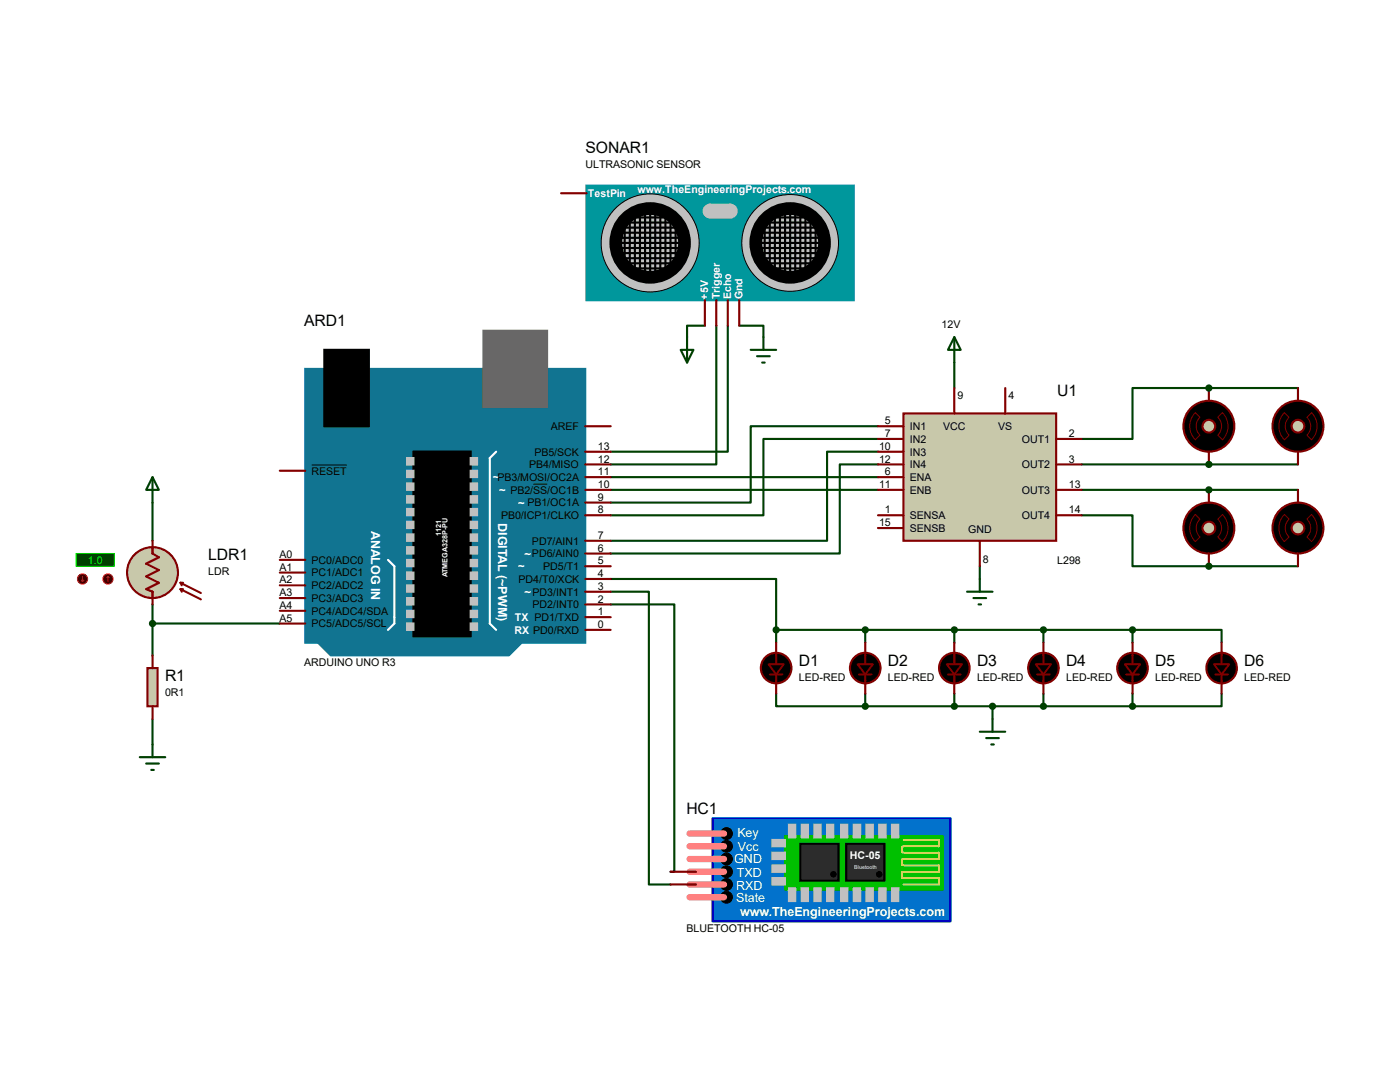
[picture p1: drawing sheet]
<svg xmlns="http://www.w3.org/2000/svg" width="279mm" height="216mm" viewBox="0 0 279 216" stroke-linecap="round" stroke-linejoin="round" font-family="sans-serif">
<path d="M241.3 77.4h-15.3v10.2h-10.1M121.9 95.2h53.3M121.9 97.7h53.3M175.2 85h-25.4v15.3h-27.9M175.2 87.6h-22.8v15.2h-30.5M175.2 90.1h-10.1v17.8h-43.2M175.2 92.7h-7.6v17.7h-45.7" fill="none" stroke="#004000" stroke-width=".42"/>
<circle cx="241.3" cy="77.4" r=".21" fill="#004000"/>
<path d="M241.3 77.4h17.7M215.9 92.7h25.4" fill="none" stroke="#004000" stroke-width=".42"/>
<circle cx="241.3" cy="92.7" r=".21" fill="#004000"/>
<path d="M215.9 97.7h25.4M241.3 92.7h17.7" fill="none" stroke="#004000" stroke-width=".42"/>
<circle cx="241.3" cy="97.7" r=".21" fill="#004000"/>
<path d="M241.3 97.7h17.7M215.9 102.8h10.1v10.2h15.3" fill="none" stroke="#004000" stroke-width=".42"/>
<circle cx="241.3" cy="113" r=".21" fill="#004000"/>
<g fill="none" stroke="#004000" stroke-width=".42">
<path d="M140.7 65h-3.6v2.3M143 65v27.7h-21.1M145.2 65v25.1h-23.3M147.5 65h4.9v2.3M190.5 72.3v5.1M30.4 100.3v7.6M121.9 118.1h7.6v58.4h4.3M121.9 115.5h33v10.2M195.5 113v2.5M241.3 113h17.7M30.4 120.6v10.2M30.4 124.4h25.4"/>
<path d="M121.9 120.6h12.7v53.3h-.8M154.9 138.4v2.5h17.8M154.9 125.7v2.5M154.9 125.7h71.1M172.7 125.7v2.5M172.7 138.4v2.5M190.5 125.7v2.5M190.5 138.4v2.5M208.2 125.7v2.5M208.2 138.4v2.5M226 125.7h17.8v2.5M226 125.7v2.5"/>
<path d="M226 138.4v2.5M243.8 138.4v2.5h-17.8M30.4 143.5v5M172.7 140.9h53.3M198.1 140.9v2.6"/>
</g>
<g fill="#117491" stroke="#117491" stroke-width=".42">
<path d="M63.5 128.2h40.6l-2.5 2.6h-35.6z"/>
<path d="M60.9 73.6h55.9v54.6h-55.9z"/>
</g>
<path d="M96.5 66h12.7v15.2h-12.7z" fill="#686767" stroke="#686767" stroke-width=".42"/>
<path d="M64.7 69.8h8.9v15.2h-8.9zM82.5 90.1h11.4v36.9h-11.4z" fill="#000" stroke="#000" stroke-width=".42"/>
<path d="M99 90.1l-1.3 1.3v33l1.3 1.3M77.4 111.7l1.3 1.3v11.4l-1.3 1.3" fill="none" stroke="#fff" stroke-width=".42"/>
<g fill="#c0c0c0" stroke="#c0c0c0" stroke-width=".42">
<path d="M93.9 91.4h1.3v1.3h-1.3z"/>
<path d="M93.9 93.9h1.3v1.3h-1.3z"/>
<path d="M93.9 96.5h1.3v1.2h-1.3z"/>
<path d="M93.9 99h1.3v1.3h-1.3z"/>
<path d="M93.9 101.6h1.3v1.2h-1.3z"/>
<path d="M93.9 104.1h1.3v1.3h-1.3z"/>
<path d="M93.9 106.6h1.3v1.3h-1.3z"/>
<path d="M93.9 109.2h1.3v1.2h-1.3z"/>
<path d="M93.9 111.7h1.3v1.3h-1.3z"/>
<path d="M93.9 114.3h1.3v1.2h-1.3z"/>
<path d="M93.9 116.8h1.3v1.3h-1.3z"/>
<path d="M93.9 119.3h1.3v1.3h-1.3z"/>
<path d="M93.9 121.9h1.3v1.2h-1.3z"/>
<path d="M93.9 124.4h1.3v1.3h-1.3z"/>
<path d="M81.2 91.4h1.3v1.3h-1.3z"/>
<path d="M81.2 93.9h1.3v1.3h-1.3z"/>
<path d="M81.2 96.5h1.3v1.2h-1.3z"/>
<path d="M81.2 99h1.3v1.3h-1.3z"/>
<path d="M81.2 101.6h1.3v1.2h-1.3z"/>
<path d="M81.2 104.1h1.3v1.3h-1.3z"/>
<path d="M81.2 106.6h1.3v1.3h-1.3z"/>
<path d="M81.2 109.2h1.3v1.2h-1.3z"/>
<path d="M81.2 111.7h1.3v1.3h-1.3z"/>
<path d="M81.2 114.3h1.3v1.2h-1.3z"/>
<path d="M81.2 116.8h1.3v1.3h-1.3z"/>
<path d="M81.2 119.3h1.3v1.3h-1.3z"/>
<path d="M81.2 121.9h1.3v1.2h-1.3z"/>
<path d="M81.2 124.4h1.3v1.3h-1.3z"/>
</g>
<g fill="none" stroke="#800000" stroke-width=".42">
<path d="M55.8 93.9h5.1M116.8 97.7h5.1M116.8 95.2h5.1M116.8 92.7h5.1M116.8 90.1h5.1M116.8 85h5.1M55.8 119.3h5.1M55.8 116.8h5.1M55.8 114.3h5.1M55.8 111.7h5.1M116.8 118.1h5.1M116.8 115.5h5.1"/>
<path d="M116.8 113h5.1M116.8 110.4h5.1M116.8 107.9h5.1M116.8 102.8h5.1M116.8 100.3h5.1M55.8 124.4h5.1M55.8 121.9h5.1M116.8 125.7h5.1M116.8 123.1h5.1M116.8 120.6h5.1"/>
</g>
<path d="M62.2 92.8h7M106.4 96.6h2.8" fill="none" stroke="#000" stroke-width=".2"/>
<path d="M180.3 82.5h30.5v25.4h-30.5z" fill="#c8c8aa" stroke="#800000" stroke-width=".42"/>
<g fill="none" stroke="#800000" stroke-width=".42">
<path d="M190.5 77.4v5.1M200.6 77.4v5.1M175.2 85h5.1M175.2 87.6h5.1M175.2 95.2h5.1M175.2 92.7h5.1M175.2 97.7h5.1M175.2 90.1h5.1M210.8 87.6h5.1M210.8 92.7h5.1M210.8 97.7h5.1M175.2 102.8h5.1"/>
<path d="M175.2 105.4h5.1M195.5 107.9v5.1M210.8 102.8h5.1"/>
</g>
<circle cx="241.3" cy="85" r="5.1" fill="#000" stroke="#800000" stroke-width=".42"/>
<path d="M238.5 82.3l1 1a2.46 2.46 0 0 0 0 3.5l-1 1a3.9 3.9 0 0 1 0-5.5zM244 82.3a3.9 3.9 0 0 1 0 5.5l-1-1a2.46 2.46 0 0 0 0-3.5z" fill="none" stroke="#800000" stroke-width=".2"/>
<circle cx="241.3" cy="85" r="1.27" fill="#c8c8aa" stroke="#800000" stroke-width=".42"/>
<path d="M241.3 77.4v2.6M241.3 90.1v2.6" fill="none" stroke="#800000" stroke-width=".42"/>
<circle cx="259" cy="85" r="5.1" fill="#000" stroke="#800000" stroke-width=".42"/>
<path d="M256.3 82.3l1 1a2.46 2.46 0 0 0 0 3.5l-1 1a3.9 3.9 0 0 1 0-5.5zM261.7 82.3a3.9 3.9 0 0 1 0 5.5l-.9-1a2.46 2.46 0 0 0 0-3.5z" fill="none" stroke="#800000" stroke-width=".2"/>
<circle cx="259" cy="85" r="1.27" fill="#c8c8aa" stroke="#800000" stroke-width=".42"/>
<path d="M259 77.4v2.6M259 90.1v2.6" fill="none" stroke="#800000" stroke-width=".42"/>
<circle cx="241.3" cy="105.4" r="5.1" fill="#000" stroke="#800000" stroke-width=".42"/>
<path d="M238.5 102.7l1 .9a2.46 2.46 0 0 0 0 3.5l-1 1a3.9 3.9 0 0 1 0-5.4zM244 102.7a3.9 3.9 0 0 1 0 5.4l-1-1a2.46 2.46 0 0 0 0-3.5z" fill="none" stroke="#800000" stroke-width=".2"/>
<circle cx="241.3" cy="105.4" r="1.27" fill="#c8c8aa" stroke="#800000" stroke-width=".42"/>
<path d="M241.3 97.7v2.6M241.3 110.4v2.6" fill="none" stroke="#800000" stroke-width=".42"/>
<circle cx="259" cy="105.4" r="5.1" fill="#000" stroke="#800000" stroke-width=".42"/>
<path d="M256.3 102.7l1 .9a2.46 2.46 0 0 0 0 3.5l-1 1a3.9 3.9 0 0 1 0-5.4zM261.7 102.7a3.9 3.9 0 0 1 0 5.4l-.9-1a2.46 2.46 0 0 0 0-3.5z" fill="none" stroke="#800000" stroke-width=".2"/>
<circle cx="259" cy="105.4" r="1.27" fill="#c8c8aa" stroke="#800000" stroke-width=".42"/>
<path d="M259 97.7v2.6M259 110.4v2.6" fill="none" stroke="#800000" stroke-width=".42"/>
<g fill="#004000" stroke="#004000" stroke-width=".42">
<circle cx="241.3" cy="77.4" r=".51"/>
<circle cx="241.3" cy="92.7" r=".51"/>
<circle cx="241.3" cy="97.7" r=".51"/>
<circle cx="241.3" cy="113" r=".51"/>
</g>
<path d="M142.2 163.3h47.5v20.6h-47.5z" fill="#0272cc" stroke="#0000c0" stroke-width=".42"/>
<path d="M156.7 166.8h31.5v10.7h-31.5z" fill="#00c000" stroke="#00c000" stroke-width=".42"/>
<path d="M180 168.9v1.2M180 171.4v1.3M180 173.9v1.3M180.3 167.6h7.1v1.3h-7.1M180.3 170.1h7.1v1.3h-7.1M180.3 172.7h7.1v1.2h-7.1M180.3 175.2h7.1v1.3h-7.1" fill="none" stroke="#d9d300" stroke-width=".42"/>
<path d="M168.9 168.4h7.6v7.3h-7.6z" fill="#2c2c2c" stroke="#000" stroke-width=".42"/>
<circle cx="175.5" cy="174.5" r=".55" fill="#000" stroke="#000" stroke-width=".2"/>
<path d="M159.7 168.4h7.6v7.3h-7.6z" fill="#2c2c2c" stroke="#000" stroke-width=".42"/>
<g fill="#000" stroke="#000" stroke-width=".2">
<circle cx="145" cy="173.9" r="1.19"/>
<circle cx="145" cy="176.5" r="1.19"/>
<circle cx="145" cy="171.4" r="1.19"/>
<circle cx="145" cy="168.9" r="1.19"/>
<circle cx="145" cy="166.3" r="1.19"/>
<circle cx="145" cy="179" r="1.19"/>
<circle cx="166.3" cy="174.5" r=".55"/>
</g>
<g fill="#c0c0c0" stroke="#c0c0c0" stroke-width=".42">
<path d="M178 164.5h1.3v2.6h-1.3z"/>
<path d="M175.5 164.5h1.2v2.6h-1.2z"/>
<path d="M172.9 164.5h1.3v2.6h-1.3z"/>
<path d="M170.4 164.5h1.3v2.6h-1.3z"/>
<path d="M167.9 164.5h1.2v2.6h-1.2z"/>
<path d="M165.1 164.5h1.2v2.6h-1.2z"/>
<path d="M178 177.2h1.3v2.6h-1.3z"/>
<path d="M175.5 177.2h1.2v2.6h-1.2z"/>
<path d="M172.9 177.2h1.3v2.6h-1.3z"/>
<path d="M170.4 177.2h1.3v2.6h-1.3z"/>
<path d="M167.9 177.2h1.2v2.6h-1.2z"/>
<path d="M165.1 177.2h1.2v2.6h-1.2z"/>
<path d="M162.5 177.2h1.3v2.6h-1.3z"/>
<path d="M160 177.2h1.2v2.6h-1.2z"/>
<path d="M157.4 177.2h1.3v2.6h-1.3z"/>
<path d="M162.5 164.5h1.3v2.6h-1.3z"/>
<path d="M160 164.5h1.2v2.6h-1.2z"/>
<path d="M157.4 164.5h1.3v2.6h-1.3z"/>
<path d="M154.1 167.6h2.6v1.3h-2.6z"/>
<path d="M154.1 170.1h2.6v1.3h-2.6z"/>
<path d="M154.1 172.7h2.6v1.2h-2.6z"/>
<path d="M154.1 175.2h2.6v1.3h-2.6z"/>
</g>
<path d="M137.6 166.3h6.9M137.6 168.9h6.9M137.6 171.4h6.9M137.6 173.9h6.9M137.6 176.5h6.9M137.6 179h6.9" fill="none" stroke="#ff8080" stroke-width="1.3"/>
<path d="M133.8 176.5h5.1M133.8 173.9h5.1" fill="none" stroke="#800000" stroke-width=".42"/>
<path d="M117.1 37h53.3v22.9h-53.3z" fill="#00979c" stroke="#00979c" stroke-width=".42"/>
<g fill="#c0c0c0" stroke="#000" stroke-width=".2">
<circle cx="157.7" cy="48.5" r="9.7"/>
<circle cx="129.8" cy="48.5" r="9.8"/>
</g>
<g fill="#c0c0c0" stroke="#000" stroke-width="2.5">
<circle cx="157.7" cy="48.5" r="6.9"/>
<circle cx="129.8" cy="48.5" r="6.9"/>
</g>
<g fill="none" stroke="#000" stroke-width=".42">
<path d="M122.6 49.5h13M123.1 47.5h12.7M123.1 46.4h12.5M123.1 50.5h12.2M123.4 48.5h12.2M123.7 45.4h11.6M123.7 44.4h10.9M123.7 51.5h11.4M123.9 52.5h10.9M123.9 53.6h10.4M124.7 45.2v6.6M124.9 43.4h8.7"/>
<path d="M125.7 43.6v9.4M126.7 43.4v10.4M127.7 42.6v11.7M128.7 42.6v12M129.8 42.6v12.5M130.8 42.6v12.5M131.8 42.1v12.7M132.8 43.1v11.7M133.8 44.4v9.7M134.8 45.4v6.6M151.1 46.4h12.2M151.6 48.5h12.7"/>
<path d="M151.6 47.5h12.4M151.6 49.5h12.4M151.8 45.4h11.5M151.8 44.4h10.5M151.8 50.5h11.7M152.4 51.5h11.4M152.6 45.2v5.8M152.9 52.5h9.6M153.4 43.4h8.1M153.6 53.6h7.6M153.6 43.6v9.4M154.6 43.1v10.7"/>
<path d="M155.7 42.4v11.9M156.7 42.4v12.2M157.7 42.4v12.2M158.7 42.4v12.2M159.7 42.6v11.7M160.7 43.1v10.7M161.8 44.4v8.6M162.8 44.9v7.1"/>
</g>
<g fill="#c0c0c0" stroke="#c0c0c0" stroke-width=".42">
<path d="M141.7 40.9h4.1v2.5h-4.1z"/>
<circle cx="141.7" cy="42.1" r="1.27"/>
<circle cx="145.8" cy="42.1" r="1.27"/>
</g>
<path d="M112 38.6h5.1M140.7 59.9v5.1M143 59.9v5.1M145.2 59.9v5.1M147.5 59.9v5.1" fill="none" stroke="#800000" stroke-width=".42"/>
<circle cx="30.4" cy="114.3" r="5.1" fill="#c8c8aa" stroke="#800000" stroke-width=".42"/>
<path d="M30.4 109.2v1.2l1.3 .8-2.5 1.3 2.5 1.2-2.5 1.3 2.5 1.3-2.5 1.3 1.2 .5v1.2M36 117.6l4.1 2M36 117.6l.3 .5M36 117.6h.5M36 116.3l4.1 2M36 116.3l.3 .5M36 116.3h.5" fill="none" stroke="#800000" stroke-width=".42"/>
<path d="M15.2 110.4h7.6v2.6h-7.6z" fill="#004000" stroke="#0f0" stroke-width=".21"/>
<path d="M30.4 107.9v2.5M30.4 118.1v2.5" fill="none" stroke="#800000" stroke-width=".42"/>
<circle cx="21.5" cy="115.5" r="1.02" fill="#400000" stroke="#f00" stroke-width=".21"/>
<path d="M21.5 115l-.2 .3M21.5 115l.3 .3M21.5 115v1" fill="none" stroke="#f00" stroke-width=".21"/>
<circle cx="16.5" cy="115.5" r="1.02" fill="#400000" stroke="#f00" stroke-width=".21"/>
<path d="M16.2 115.8l.3 .2M16.5 115v1M16.7 115.8l-.2 .2" fill="none" stroke="#f00" stroke-width=".21"/>
<path d="M29.4 133.3h2.1v7.6h-2.1z" fill="#c8c8aa" stroke="#800000" stroke-width=".42"/>
<g fill="none" stroke="#800000" stroke-width=".42">
<path d="M30.4 130.8v2.5M154.9 128.2v4.3M154.9 134.6v3.8M172.7 128.2v4.3M172.7 134.6v3.8M190.5 128.2v4.3M190.5 134.6v3.8M208.2 128.2v4.3M208.2 134.6v3.8M226 128.2v4.3M226 134.6v3.8M243.8 128.2v4.3"/>
<path d="M243.8 134.6v3.8M30.4 140.9v2.6"/>
</g>
<g fill="#004000" stroke="#004000" stroke-width=".42">
<circle cx="30.4" cy="124.4" r=".51"/>
<circle cx="154.9" cy="125.7" r=".51"/>
<circle cx="172.7" cy="125.7" r=".51"/>
<circle cx="190.5" cy="125.7" r=".51"/>
<circle cx="208.2" cy="125.7" r=".51"/>
<circle cx="226" cy="125.7" r=".51"/>
<circle cx="190.5" cy="140.9" r=".51"/>
<circle cx="172.7" cy="140.9" r=".51"/>
<circle cx="198.1" cy="140.9" r=".51"/>
<circle cx="208.2" cy="140.9" r=".51"/>
<circle cx="226" cy="140.9" r=".51"/>
</g>
<g fill="none" stroke="#004000" stroke-width=".42">
<path d="M135.8 69.8h2.6l-1.3 2.5zM137.1 67.3v5M149.8 69.8h5.1M151.1 71.1h2.5M152.1 72.3h.5M152.4 67.3v2.5M190.5 67.3l1.2 2.5h-2.5zM190.5 67.3v5M30.4 95.2l1.3 2.5h-2.5zM30.4 95.2v5.1M193 118.1h5.1M194.3 119.3h2.5"/>
<path d="M195.5 115.5v2.6M195.3 120.6h.5M27.9 151.1h5.1M29.2 152.4h2.5M30.2 153.6h.5M30.4 148.5v2.6M195.5 146h5.1M196.8 147.3h2.5M197.8 148.5h.5M198.1 143.5v2.5"/>
</g>
<g fill="#000" stroke="#800000" stroke-width=".42">
<circle cx="154.9" cy="133.3" r="3"/>
<circle cx="172.7" cy="133.3" r="3"/>
<circle cx="190.5" cy="133.3" r="3"/>
<circle cx="208.2" cy="133.3" r="3"/>
<circle cx="226" cy="133.3" r="3"/>
<circle cx="243.8" cy="133.3" r="3"/>
</g>
<path d="M153.6 134.6h2.6M171.4 134.6h2.5M189.2 134.6h2.5M207 134.6h2.5M224.7 134.6h2.6M242.5 134.6h2.6" fill="none" stroke="#800000" stroke-width=".38"/>
<path d="M153.4 132.5h3l-1.5 2.1zM171.2 132.5h3l-1.5 2.1zM188.9 132.5h3.1l-1.5 2.1zM206.7 132.5h3.1l-1.6 2.1zM224.5 132.5h3l-1.5 2.1zM242.3 132.5h3l-1.5 2.1z" fill="#000" stroke="#800000" stroke-width=".38"/>
<g font-size="3.1">
<text x="116.8" y="30.6">SONAR1</text>
<text x="60.7" y="65.1">ARD1</text>
<text x="211" y="79.1">U1</text>
<text x="41.6" y="111.8">LDR1</text>
<text x="32.9" y="135.9">R1</text>
<text x="159.4" y="132.9">D1</text>
<text x="177.2" y="132.9">D2</text>
<text x="195" y="132.9">D3</text>
<text x="212.8" y="132.9">D4</text>
<text x="230.5" y="132.9">D5</text>
<text x="248.3" y="132.9">D6</text>
<text x="137" y="162.4">HC1</text>
</g>
<g font-size="2.5" fill="#fff">
<text x="74" y="106" transform="rotate(90 74 106)">ANALOG IN</text>
<text x="99.4" y="104.4" transform="rotate(90 99.4 104.4)">DIGITAL (~PWM)</text>
<text x="147.2" y="167">Key</text>
<text x="146.5" y="172.3">GND</text>
<text x="147.2" y="169.8">Vcc</text>
<text x="146.9" y="177.6">RXD</text>
<text x="146.9" y="179.9">State</text>
<text x="147.1" y="175.1">TXD</text>
<text x="147.7" y="182.8">www.TheEngineeringProjects.com</text>
</g>
<g font-size="2.3" fill="#fff">
<text x="98.3" y="96.1">~PB3/MOSI/OC2A</text>
<text x="99.6" y="98.6">~ PB2/SS/OC1B</text>
<text x="103.4" y="101.1">~ PB1/OC1A</text>
<text x="103.4" y="113.8">~</text>
<text x="104.7" y="111.3">~PD6/AIN0</text>
<text x="104.7" y="118.9">~PD3/INT1</text>
</g>
<g font-size="2.1">
<text x="116.8" y="33.5">ULTRASONIC SENSOR</text>
<text x="187.9" y="65.5">12V</text>
<text x="191.1" y="79.6">9</text>
<text x="201.3" y="79.6">4</text>
<text x="109.9" y="85.8">AREF</text>
<text x="119.3" y="89.7">13</text>
<text x="175.4" y="89.7">10</text>
<text x="176.6" y="84.7">5</text>
<text x="176.6" y="87.2">7</text>
<text x="181.6" y="85.8">IN1</text>
<text x="181.6" y="88.3">IN2</text>
<text x="188.3" y="85.7">VCC</text>
<text x="199.2" y="85.7">VS</text>
<text x="203.9" y="88.3">OUT1</text>
<text x="213.3" y="87.2">2</text>
<text x="62.2" y="94.7">RESET</text>
<text x="105.6" y="93.4">PB4/MISO</text>
<text x="106.6" y="90.9">PB5/SCK</text>
<text x="119.3" y="94.8">11</text>
<text x="119.3" y="92.3">12</text>
<text x="175.4" y="92.3">12</text>
<text x="176.6" y="94.8">6</text>
<text x="181.6" y="96">ENA</text>
<text x="181.6" y="90.9">IN3</text>
<text x="181.6" y="93.4">IN4</text>
<text x="203.9" y="93.4">OUT2</text>
<text x="213.3" y="92.3">3</text>
<text x="119.3" y="99.9">9</text>
<text x="119.3" y="97.4">10</text>
<text x="175.4" y="97.4">11</text>
<text x="181.6" y="98.5">ENB</text>
<text x="203.9" y="98.5">OUT3</text>
<text x="213.3" y="97.4">13</text>
<text x="100" y="103.6">PB0/ICP1/CLKO</text>
<text x="119.3" y="107.5">7</text>
<text x="119.3" y="102.4">8</text>
<text x="175.4" y="105">15</text>
<text x="176.6" y="102.4">1</text>
<text x="181.6" y="103.6">SENSA</text>
<text x="181.6" y="106.1">SENSB</text>
<text x="193.2" y="106.3">GND</text>
<text x="203.9" y="103.6">OUT4</text>
<text x="213.3" y="102.4">14</text>
<text x="55.8" y="113.9">A1</text>
<text x="55.8" y="111.3">A0</text>
<text x="62.2" y="112.5">PC0/ADC0</text>
<text x="106.2" y="108.7">PD7/AIN1</text>
<text x="108.4" y="113.7">PD5/T1</text>
<text x="119.3" y="112.6">5</text>
<text x="119.3" y="110.1">6</text>
<text x="196.2" y="112.4">8</text>
<text x="211" y="112.6">L298</text>
<text x="41.6" y="114.7">LDR</text>
<text x="55.8" y="119">A3</text>
<text x="55.8" y="116.4">A2</text>
<text x="62.2" y="117.6">PC2/ADC2</text>
<text x="62.2" y="115">PC1/ADC1</text>
<text x="103.5" y="116.3">PD4/T0/XCK</text>
<text x="119.3" y="117.7">3</text>
<text x="119.3" y="115.1">4</text>
<text x="55.8" y="124">A5</text>
<text x="55.8" y="121.5">A4</text>
<text x="62.2" y="125.2">PC5/ADC5/SCL</text>
<text x="62.2" y="122.6">PC4/ADC4/SDA</text>
<text x="62.2" y="120.1">PC3/ADC3</text>
<text x="106.3" y="121.4">PD2/INT0</text>
<text x="119.3" y="125.3">0</text>
<text x="119.3" y="122.8">1</text>
<text x="119.3" y="120.2">2</text>
<text x="60.7" y="132.9">ARDUINO UNO R3</text>
<text x="159.4" y="135.8">LED-RED</text>
<text x="177.2" y="135.8">LED-RED</text>
<text x="195" y="135.8">LED-RED</text>
<text x="212.8" y="135.8">LED-RED</text>
<text x="230.5" y="135.8">LED-RED</text>
<text x="248.3" y="135.8">LED-RED</text>
<text x="32.9" y="138.9">0R1</text>
<text x="137" y="186">BLUETOOTH HC-05</text>
</g>
<g font-size="2.1" fill="#fff">
<text x="117.3" y="39.4">TestPin</text>
<text x="127.2" y="38.6">www.TheEngineeringProjects.com</text>
<text x="141.4" y="59.8" transform="rotate(-90 141.4 59.8)">+5V</text>
<text x="143.6" y="59.6" transform="rotate(-90 143.6 59.6)">Trigger</text>
<text x="145.9" y="59.7" transform="rotate(-90 145.9 59.7)">Echo</text>
<text x="148.2" y="59.7" transform="rotate(-90 148.2 59.7)">Gnd</text>
<text x="102.7" y="124">TX PD1/TXD</text>
<text x="102.7" y="126.5">RX PD0/RXD</text>
<text x="169.6" y="171.4">HC-05</text>
</g>
<text font-size="2.1" fill="#0f0" x="17.5" y="112.5">1.0</text>
<g font-size="1.4" fill="#fff">
<text x="88.1" y="106.9" transform="rotate(-90 88.1 106.9)">1121</text>
<text x="89.3" y="115.2" transform="rotate(-90 89.3 115.2)">ATMEGA328P-PU</text>
</g>
<text font-size="1.1" fill="#fff" x="170.5" y="173.3">Bluetooth</text>
</svg>
